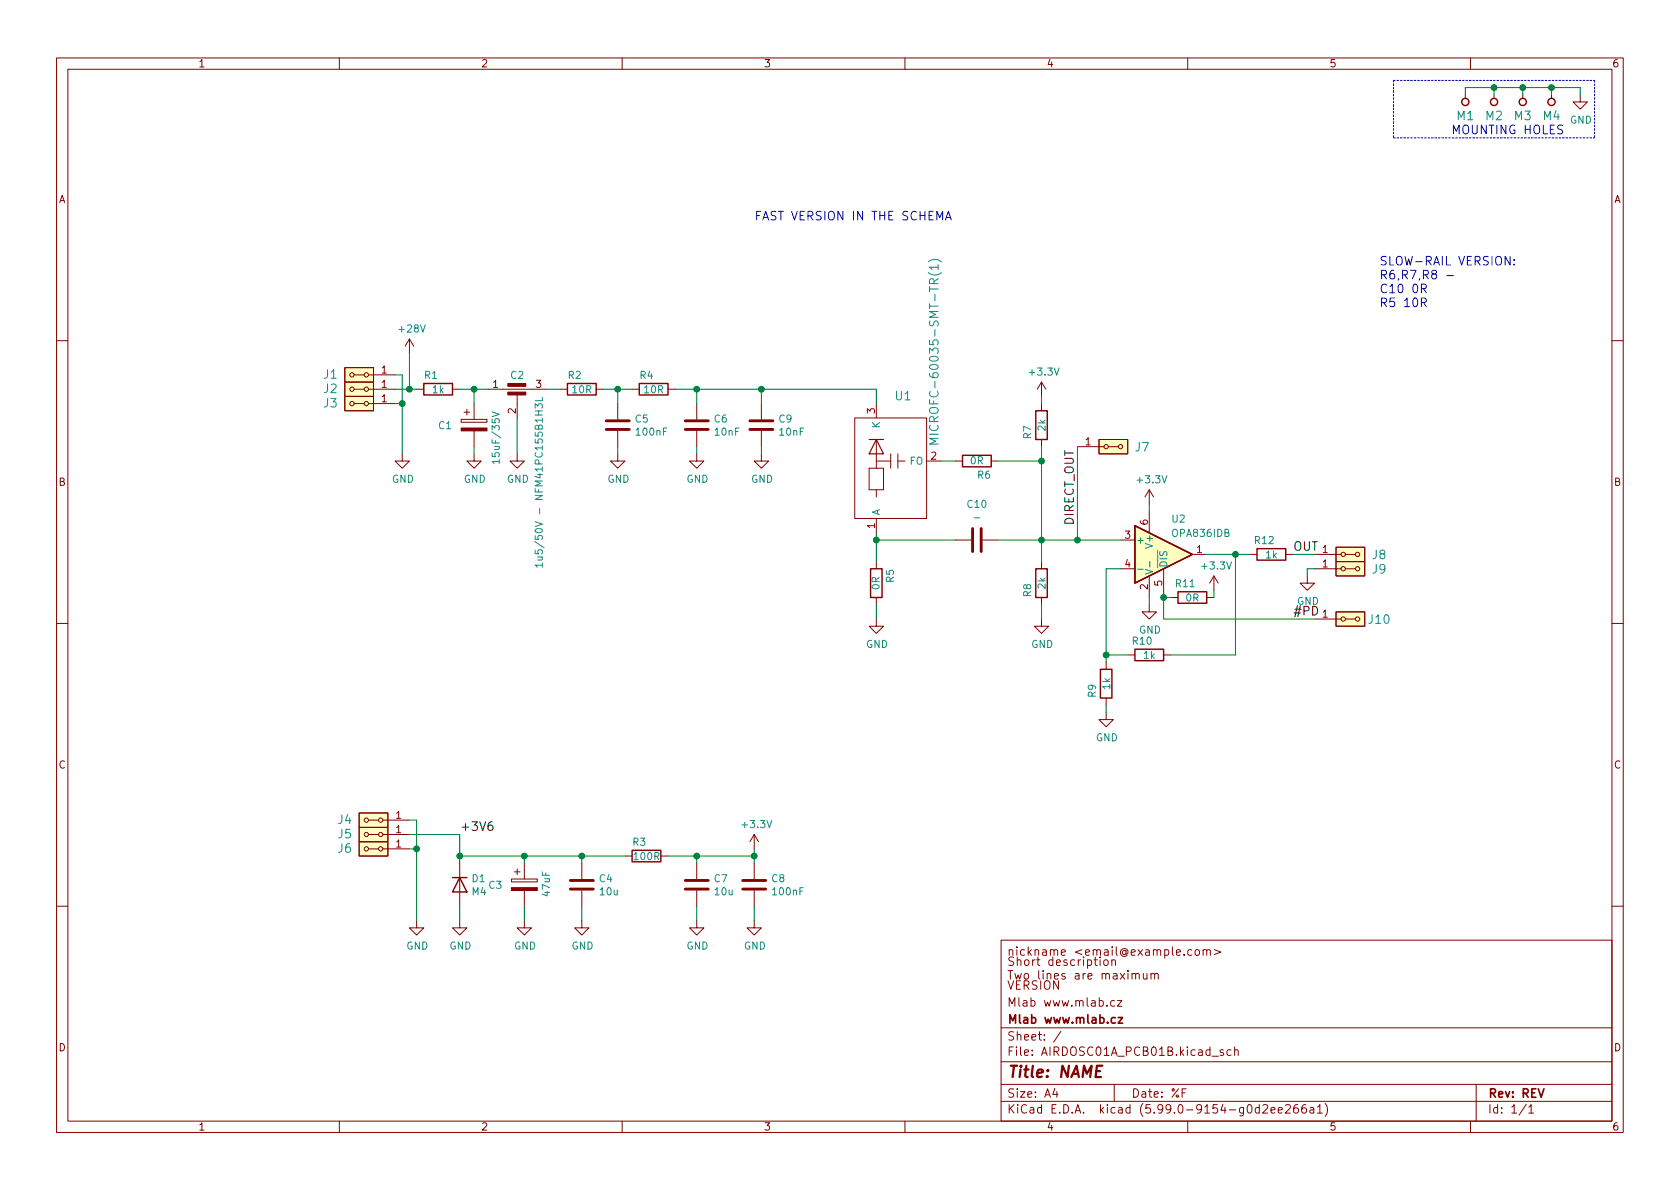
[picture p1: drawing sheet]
<svg xmlns="http://www.w3.org/2000/svg" width="297mm" height="210mm" viewBox="0 0 297 210" stroke-linecap="round" stroke-linejoin="round" font-family="sans-serif">
<g fill="none" stroke="#840000" stroke-width=".18">
<path d="M10 10.2h277v190.1h-277zM12 12.2h273v186.1h-273zM60 10.2v2M110 10.2v2M160 10.2v2M210 10.2v2M259.1 16.8v.6M260 10.2v2M264.2 16.8v.6M269.2 16.8v.6M274.3 16.8v.6M279.4 16.8v1.2h1.3l-1.3 1.3-1.3-1.3h1.3"/>
<path d="M72.4 59.9l-.8 1.3M72.4 59.9v2.6M72.4 59.9l.8 1.3M10 60.2h2M61 70.1h5v2.5h-5zM61 67.6h5v2.5h-5zM61 65h5v2.6h-5zM62.6 68.8h1.8M62.6 71.4h1.8M62.6 66.3h1.8M65.2 68.8h4.6M65.2 71.4h4.6"/>
<path d="M65.2 66.3h4.6M73.7 68.8h1.2M80 68.8h1.3M81.5 74.2h4.6v.5h-4.6zM82 72.9h1.1M82.5 72.4v1M83.8 71.4v2.8M83.8 76.2v2.8M86.4 68.8h10.1M91.4 69.6v4.3M99.1 68.8h1.2M105.4 68.8h1.3"/>
<path d="M109.2 71.4v2.8M109.2 76.2v2.8M111.8 68.8h1.2M118.1 68.8h1.3M123.2 71.4v2.8M123.2 76.2v2.8M134.6 71.4v2.8M134.6 76.2v2.8M151.1 73.9h12.7v17.8h-12.7zM154.9 71.4v2.5M154.9 77.7v2.6M184.1 67.6l-.7 1.2"/>
<path d="M184.1 67.6v2.5M184.1 71.4v1.2M184.1 77.7v1.3M184.1 67.6l.8 1.2M190.5 79h4.7M194.3 77.7h5.1v2.6h-5.1zM196 79h1.7M285 60.2h2M71.1 80.3v1.2h1.3l-1.3 1.3-1.3-1.3h1.3M83.8 80.3v1.2h1.3l-1.3 1.3-1.3-1.3h1.3M91.4 80.3v1.2h1.3l-1.3 1.3-1.2-1.3h1.2M109.2 80.3v1.2h1.3l-1.3 1.3-1.3-1.3h1.3"/>
<path d="M123.2 80.3v1.2h1.3l-1.3 1.3-1.3-1.3h1.3M134.6 80.3v1.2h1.3l-1.3 1.3-1.3-1.3h1.3M153.7 82.8h2.5zM153.7 82.8v3.8zM153.7 86.6h2.5zM154.9 80.3v2.5zM154.9 81.5h2.6zM154.9 86.6v1.3zM154.9 91.7v2.5M154.9 99.3v1.3M156.2 82.8v3.8zM157.5 80.3v1.2z"/>
<path d="M157.5 81.5v1.3zM158.7 81.5h1.3zM158.7 80.3v2.5zM163.8 81.5h2.6M168.9 95.5h2.8M168.9 81.5h1.3M173.7 95.5h2.8M175.3 81.5h1.2M184.1 99.3v1.3M198.1 95.5h2.6M203.2 86.6l-.8 1.3M203.2 86.6v2.5"/>
<path d="M203.2 90.4v3.8M203.2 86.6l.8 1.3M210.8 98h2.6M221 98h1.2M227.3 98h1.3M232.4 98h4.7M236.2 99.3h5.1v2.5h-5.1zM236.2 96.8h5.1v2.5h-5.1zM237.9 98h1.7M10 110.2h2M154.9 109.5v1.2h1.3l-1.3 1.3-1.2-1.3h1.2M154.9 105.7v1.2"/>
<path d="M184.1 109.5v1.2h1.3l-1.3 1.3-1.2-1.3h1.2M184.1 105.7v1.2M195.6 117.1v1.3M198.1 100.6h2.6M199.4 115.8h1.3M203.2 106.9v1.3h1.3l-1.3 1.3-1.3-1.3h1.3M203.2 101.8v3.9M205.7 115.8h1.3M205.7 100.6v5.1M207 105.7h1.3M213.4 105.7h1.2M214.6 101.8l-.7 1.3"/>
<path d="M214.6 101.8v2.6M214.6 101.8l.8 1.3M231.1 101.8v1.3h1.3l-1.3 1.3-1.2-1.3h1.2M232.4 100.6h4.7M232.4 109.5h4.7M236.2 108.2h5.1v2.5h-5.1zM237.9 100.6h1.7M237.9 109.5h1.7M285 110.2h2M195.6 126v1.2h1.2l-1.2 1.3-1.3-1.3h1.3M195.6 123.4v1.3M63.5 148.8h5.1v2.6h-5.1z"/>
<path d="M63.5 146.3h5.1v2.5h-5.1zM63.5 143.8h5.1v2.5h-5.1zM65.2 150.1h1.7M65.2 147.6h1.7M65.2 145h1.7M67.7 150.1h4.7M67.7 147.6h4.7M67.7 145h4.7M81.3 152.6v7.7M90.4 155.4h4.6v.6h-4.6zM90.9 154.2h1M91.4 153.7v1"/>
<path d="M92.7 152.6v2.8M92.7 157.5v2.8M102.9 152.6v2.8M102.9 157.5v2.8M110.5 151.4h1.3M116.8 151.4h1.3M123.2 152.6v2.8M123.2 157.5v2.8M133.3 147.6v2.5M133.3 152.6v2.8M133.3 157.5v2.8M133.3 147.6l-.7 1.2"/>
<path d="M133.3 147.6l.8 1.2M10 160.2h2M73.7 162.8v1.3h1.2l-1.2 1.2-1.3-1.2h1.3M81.3 162.8v1.3h1.2l-1.2 1.2-1.3-1.2h1.3M92.7 162.8v1.3h1.3l-1.3 1.2-1.3-1.2h1.3M102.9 162.8v1.3h1.2l-1.2 1.2-1.3-1.2h1.3M123.2 162.8v1.3h1.3l-1.3 1.2-1.3-1.2h1.3M133.3 162.8v1.3h1.3l-1.3 1.2-1.2-1.2h1.2M177 166.3h108v32h-108zM178.2 171.6h.9M178.6 171.6v1.5M179.2 169.3l-.6-.1-.2 .2v.4l.7 .3 .1 .3-.3 .3h-.5"/>
<path d="M179.4 172.1l.3 1 .3-.7 .3 .7 .3-1M179.9 169.9l.2-.2 .3 .1 .1 .9M179.9 169.2v1.5M181.1 172.3l.3-.2 .4 .2 .1 .6-.2 .2h-.3l-.3-.1zM181.2 169.9l.2-.2 .5 .2v.5l-.1 .3h-.4l-.2-.1zM182.6 169.7v1M183.5 169.2v1.3l.4 .2M183.6 171.6v1.3l.3 .2M184.4 171.6v.2M184.4 172.1v1M185.1 172.3l.3-.2 .3 .1 .1 .9M185.1 172.1v1"/>
<path d="M186.1 169.8l-.4-.1-.3 .3v.4l.2 .3h.5M186.1 169.2v1.5M186.4 172.6l.7-.1v-.3l-.5-.1-.2 .3 .1 .7h.6M186.8 170.2l.7-.1-.1-.3-.4-.1-.2 .2 .1 .8h.5M188.3 172.2l-.4-.1-.2 .3 .1 .2 .5 .1v.4h-.6M188.6 169.8l-.3-.1-.2 .2v.3l.5 .1v.4h-.5M190 169.8l-.4-.1-.3 .3v.4l.1 .3h.6M190.1 172.2h.6l.1 .9M190.6 169.7v1M190.8 172.5l-.5 .1a.29 .29 0 0 0-.2 .3 .29 .29 0 0 0 .2 .2h.5M191.5 172.1v1M191.6 169.7v1"/>
<path d="M191.9 172.1l-.3 .1-.1 .2M192.3 169.8l.4-.1 .3 .3v.4l-.1 .3h-.6M192.3 169.7v1.5M192.4 172.6l.7-.1-.1-.3-.4-.1-.2 .3v.7h.6M193.6 169.2v1.3l.4 .2M194.5 169.7v1M194.9 172.3l.2-.2 .3 .1 .1 .9M194.9 172.1v1M195.3 169.8l.3-.1 .3 .3v.4l-.3 .3h-.3l-.2-.3v-.4zM195.5 172.4l.2-.3 .4 .1v.9M196.6 169.9l.2-.2 .3 .1 .1 .9M196.6 169.7v1"/>
<path d="M196.9 172.2h.5l.1 .9M197.1 177l-.5-.1-.2 .3v.4l.1 .3h.6M197.5 172.5l-.5 .1a.29 .29 0 0 0-.2 .3 .29 .29 0 0 0 .2 .2h.5M197.6 176.9h.8l-.8 1h.8M198.1 172.1l.8 1M198.9 172.1l-.8 1M199.4 171.6v.2M199.4 172.1v1M200.1 172.3l.3-.2 .3 .1 .1 .9M200.1 172.1v1M200.8 172.4l.2-.3 .4 .1v.9M202.1 172.1l.1 1h.4l.2-.1"/>
<path d="M202.8 172.1v1M203.5 172.3l.2-.2 .4 .1v.9M203.5 172.1v1M204.1 172.4l.3-.3 .3 .1 .1 .9M210.7 168l-.4-.1-.3 .3v.4l.1 .3h.6M211.4 168l.4-.1 .3 .3v.4l-.3 .3h-.4l-.1-.3v-.4zM212.7 168.1l.2-.2 .4 .1 .1 .9M212.7 167.9v1M213.4 168.1l.2-.2 .3 .1 .1 .9M214.7 167.9l1.2 .5-1.2 .4M285 160.2h2M60 198.3v2"/>
<path d="M110 198.3v2M160 198.3v2M177 194.8h108M177 191.8h108M177 187.8h108M177 181.8h108M186.5 192.5l-.4 1h1M186.9 193v1M187.6 182.4l-1.3 1.9M197 191.8v3M209 193.2h.5M209.7 192.5h-.7v1.5"/>
<path d="M210 198.3v2M214.3 186.8h1.1M216.3 185.7l-.4-.1-.2 .2 .1 .3 .5 .1v.4h-.6M217.6 185.7l-.4-.1-.3 .3v.4l.2 .3h.5M218.3 185.8l.2-.2 .4 .1v.9M218.3 185.1v1.5M223.3 195.5l.6-.2 .2 .2v.3l-.9 1h.9M224.7 196.3l.7-.1v-.3l-.5-.1-.2 .2 .1 .8h.6M226 196.3l.7-.1-.1-.3-.4-.1-.2 .2 .1 .8h.5M227.3 195.5l.6-.2 .2 .2v.3l-.9 1h.9M229.4 195.3a.59 .59 0 0 0-.7 .7v.5l.2 .3h.4l.2-.1 .1-.5-.2-.2-.4-.1-.3 .3M230.9 195.3a.59 .59 0 0 0-.8 .7v.5l.2 .3h.4l.2-.1 .1-.5-.1-.2-.5-.1-.3 .3"/>
<path d="M231.6 195.9h.6l.1 .9M232.3 196.2l-.5 .1a.29 .29 0 0 0-.2 .2 .29 .29 0 0 0 .2 .3h.5M232.9 195.8l.5-.5v1.5M232.9 196.8h.9M234.3 195.1a1.72 1.72 0 0 1 0 2.3M260 198.3v2M261 191.8v6.5M269.9 195.3l-1.3 1.9M270.3 195.8l.4-.5v1.5M270.3 196.8h.9"/>
<circle cx="62.2" cy="71.4" r=".38"/>
<circle cx="62.2" cy="68.8" r=".38"/>
<circle cx="62.2" cy="66.3" r=".38"/>
<circle cx="64.8" cy="71.4" r=".38"/>
<circle cx="64.8" cy="68.8" r=".38"/>
<circle cx="64.8" cy="66.3" r=".38"/>
<circle cx="195.6" cy="79" r=".38"/>
<circle cx="198.1" cy="79" r=".38"/>
<circle cx="237.5" cy="98" r=".38"/>
<circle cx="240" cy="98" r=".38"/>
<circle cx="237.5" cy="100.6" r=".38"/>
<circle cx="237.5" cy="109.5" r=".38"/>
<circle cx="240" cy="100.6" r=".38"/>
<circle cx="240" cy="109.5" r=".38"/>
<circle cx="64.8" cy="147.6" r=".38"/>
<circle cx="64.8" cy="150.1" r=".38"/>
<circle cx="64.8" cy="145" r=".38"/>
<circle cx="67.3" cy="150.1" r=".38"/>
<circle cx="67.3" cy="145" r=".38"/>
<circle cx="67.3" cy="147.6" r=".38"/>
</g>
<path d="M194.9 188.5h-.9l-.3 2h1" fill="none" stroke="#840000" stroke-width=".4"/>
<path d="M197.7 179.9h.8l-.8 1h.8M197.2 180l-.4-.1-.3 .3v.4l.1 .3h.6" fill="none" stroke="#840000" stroke-width=".3"/>
<g fill="none" stroke="#840000" stroke-width=".25">
<path d="M74.9 67.8h5.1v2h-5.1zM100.3 67.8h5.1v2h-5.1zM113 67.8h5.1v2h-5.1zM183.1 72.6h2.1v5.1h-2.1zM170.2 80.5h5.1v2h-5.1zM200.7 93l10.1 5-10.1 5.1zM222.2 97h5.1v2.1h-5.1zM153.9 100.6h2.1v5.1h-2.1zM183.1 100.6h2.1v5.1h-2.1zM194.6 118.4h2v5h-2zM200.7 114.8h5v2h-5zM208.3 104.6h5.1v2.1h-5.1z"/>
<path d="M80 155.2h2.5M81.3 155.2l1.2 2.5h-2.5zM111.8 150.4h5v2h-5z"/>
<circle cx="259.1" cy="18" r=".63"/>
<circle cx="264.2" cy="18" r=".63"/>
<circle cx="269.2" cy="18" r=".63"/>
<circle cx="274.3" cy="18" r=".63"/>
</g>
<g fill="none" stroke="#840000" stroke-width=".51">
<path d="M107.2 75.9h4.1M107.2 74.4h4.1M121.2 75.9h4M121.2 74.4h4M132.6 75.9h4.1M132.6 74.4h4.1M172 93.5v4M173.5 93.5v4M100.8 157.2h4.1M100.8 155.7h4.1M121.2 157.2h4M121.2 155.7h4"/>
<path d="M131.3 157.2h4.1M131.3 155.7h4.1"/>
</g>
<g fill="#ffffc2" stroke="#ffffc2" stroke-width=".18">
<path d="M194.3 77.7h5.1v2.6h-5.1z"/>
<path d="M200.7 93l10.1 5-10.1 5.1z"/>
<path d="M63.5 148.8h5.1v2.6h-5.1z"/>
<path d="M63.5 146.3h5.1v2.5h-5.1z"/>
<path d="M63.5 143.8h5.1v2.5h-5.1z"/>
<path d="M236.2 108.2h5.1v2.5h-5.1z"/>
<path d="M236.2 99.3h5.1v2.5h-5.1z"/>
<path d="M236.2 96.8h5.1v2.5h-5.1z"/>
<path d="M61 70.1h5v2.5h-5z"/>
<path d="M61 67.6h5v2.5h-5z"/>
<path d="M61 65h5v2.6h-5z"/>
</g>
<g fill="none" stroke="#008484" stroke-width=".18">
<path d="M164.1 46.3a1.75 1.75 0 0 1 2.4 0M165.9 47.3h-1.6l.5 .4M165.9 46.8v.9M87 72.8l1.3 .5-1.3 .4M94.6 72.2v-.8l.5 .4 .1-.3h.6l.1 .1-.1 .6M95.9 70.2v.7h-1.3M164.3 76.8h1.6M165.9 77.5h-1.6l1.1 .5-1.1 .5h1.6M88.3 81.6h-1.3l.4 .4M88.3 81.2v.8M95 98.5h.9M95.8 98.5l.1 .2-.1 .3h-.8"/>
<path d="M95.9 99.9h-1.3l.4 .4M95.9 99.6v.7M203.3 99.3v1M201.2 100.7h.9M202.5 100.7l1.3 .4-1.3 .4"/>
</g>
<g fill="#840000" stroke="#840000" stroke-width=".18">
<path d="M90.4 157h4.6v.5h-4.6z"/>
<path d="M89.8 69.3h3.2v.5h-3.2z"/>
<path d="M89.8 67.8h3.2v.5h-3.2z"/>
<path d="M81.5 75.7h4.6v.5h-4.6z"/>
</g>
<path d="M153.7 77.7h2.5M154.9 77.7l1.3 2.6h-2.5z" fill="none" stroke="#840000" stroke-width=".2"/>
<path d="M87 145.3a.6 .6 0 0 0-.7 .7v.6l.1 .2h.5l.2-.1 .1-.5-.2-.2-.4-.1-.3 .3" fill="none" stroke="#000" stroke-width=".18"/>
<path d="M167.2 38.9l.5-1.5 .5 1.5M167.3 38.5h.7M251.3 51h.7l.2-.2-.1-.4-.2-.2h-.6v1.6M251.3 53.5l.7-.1 .2-.2-.1-.4-.2-.1h-.6v1.5M251.7 51l.5 .8M251.7 53.5l.5 .7M255.8 48.7h1.2M267 45.3v1.6l-.9-1.6v1.6M267.7 46.7v.2M267.7 45.9v.2" fill="none" stroke="#0000c2" stroke-width=".18"/>
<path d="M246.4 14.2v10.2M246.4 14.2h35.5M281.9 14.2v10.2M246.4 24.4h35.5" fill="none" stroke="#0000c2" stroke-width=".18" stroke-dasharray=".3 .3"/>
<g fill="none" stroke="#008400" stroke-width=".18">
<path d="M259.1 16.8v-1.3h20.3v1.3M264.2 15.5v1.3M269.2 15.5v1.3M274.3 15.5v1.3M69.8 68.8h3.9M69.8 66.3h1.3v14M69.8 71.4h1.3M72.4 62.5v6.3M81.3 68.8h5.1M83.8 68.8v2.6M83.8 79v1.3M91.4 73.9v6.4"/>
<path d="M96.5 68.8h2.6M106.7 68.8h5.1M109.2 68.8v2.6M109.2 79v1.3M119.4 68.8h35.5v2.6M123.2 68.8v2.6M123.2 79v1.3M134.6 68.8v2.6M134.6 79v1.3M184.1 70.1v1.3M184.1 79v20.3M190.5 79v16.5"/>
<path d="M154.9 94.2v5.1M154.9 95.5h14M166.4 81.5h2.5M176.5 95.5h21.6M176.5 81.5h7.6M203.2 89.1v1.3M213.4 98h7.6M218.4 98v17.8h-11.4M228.6 98h3.8M154.9 106.9v2.6M184.1 106.9v2.6M195.6 115.8h3.8"/>
<path d="M198.1 100.6h-2.5v16.5M203.2 105.7v1.2M207 105.7h-1.3v3.8h26.7M214.6 104.4v1.3M232.4 100.6h-1.3v1.2M195.6 124.7v1.3M72.4 147.6h8.9v5M72.4 145h1.3v17.8M72.4 150.1h1.3M81.3 151.4h29.2M92.7 151.4v1.2M102.9 151.4v1.2"/>
<path d="M118.1 151.4h15.2M123.2 151.4v1.2M133.3 150.1v2.5M81.3 160.3v2.5M92.7 160.3v2.5M102.9 160.3v2.5M123.2 160.3v2.5M133.3 160.3v2.5"/>
</g>
<g fill="#008400" stroke="#008400" stroke-width=".18">
<circle cx="72.4" cy="68.8" r=".51"/>
<circle cx="83.8" cy="68.8" r=".51"/>
<circle cx="134.6" cy="68.8" r=".51"/>
<circle cx="123.2" cy="68.8" r=".51"/>
<circle cx="154.9" cy="95.5" r=".51"/>
<circle cx="81.3" cy="151.4" r=".51"/>
<circle cx="109.2" cy="68.8" r=".51"/>
<circle cx="71.1" cy="71.4" r=".51"/>
<circle cx="190.5" cy="95.5" r=".51"/>
<circle cx="184.2" cy="81.5" r=".51"/>
<circle cx="184.2" cy="95.5" r=".51"/>
<circle cx="195.6" cy="115.8" r=".51"/>
<circle cx="205.7" cy="105.7" r=".51"/>
<circle cx="218.4" cy="98" r=".51"/>
<circle cx="274.3" cy="15.5" r=".51"/>
<circle cx="264.2" cy="15.5" r=".51"/>
<circle cx="269.2" cy="15.5" r=".51"/>
<circle cx="102.9" cy="151.4" r=".51"/>
<circle cx="73.7" cy="150.1" r=".51"/>
<circle cx="123.2" cy="151.4" r=".51"/>
<circle cx="133.4" cy="151.4" r=".51"/>
<circle cx="92.7" cy="151.4" r=".51"/>
</g>
<text font-size="2.8" fill="#840000" x="178" y="190.6">Title: NAME</text>
<g font-size="2.1" fill="#0000c2">
<text x="256.5" y="23.7">MOUNTING HOLES</text>
<text x="133.3" y="39">FAST VERSION IN THE SCHEMA</text>
<text x="243.8" y="46.9">SLOW-RAIL VERSION:</text>
<text x="243.8" y="49.4">R6,R7,R8 -</text>
<text x="243.8" y="51.8">C10 0R</text>
<text x="243.8" y="54.3">R5 10R</text>
</g>
<g font-size="2.1" fill="#008484">
<text x="257.6" y="21.2">M1</text>
<text x="262.7" y="21.2">M2</text>
<text x="267.8" y="21.2">M3</text>
<text x="272.8" y="21.2">M4</text>
<text x="57.2" y="69.5">J2</text>
<text x="57.2" y="67">J1</text>
<text x="158.3" y="70.8">U1</text>
<text x="57.2" y="72">J3</text>
<text x="165.9" y="76.1" transform="rotate(-90 165.9 76.1)">MICROFC-60035-SMT-TR(1)</text>
<text x="200.7" y="79.8">J7</text>
<text x="242.7" y="101.4">J9</text>
<text x="242.7" y="98.9">J8</text>
<text x="242.1" y="110.3">J10</text>
<text x="59.8" y="148.2">J5</text>
<text x="59.8" y="145.7">J4</text>
<text x="59.8" y="150.8">J6</text>
</g>
<g font-size="2.1">
<text x="189.9" y="93" transform="rotate(-90 189.9 93)">DIRECT_OUT</text>
<text x="228.6" y="97.4">OUT</text>
<text x="228.6" y="108.8">#PD</text>
<text x="81.3" y="146.9">+3V6</text>
</g>
<g font-size="2.1" fill="#840000">
<text x="178" y="169">nickname &lt;email@example.com&gt;</text>
<text x="178" y="178">Mlab www.mlab.cz</text>
<text x="178" y="175">VERSION</text>
<text x="178" y="184">Sheet: /</text>
<text x="178" y="181">Mlab www.mlab.cz</text>
<text x="178" y="186.7">File: AIRDOSC01A_PCB01B.kicad_sch</text>
<text x="178" y="196.9">KiCad E.D.A. kicad (5.99.0-9154-g0d2ee266a1)</text>
<text x="178" y="194.1">Size: A4</text>
<text x="200" y="194.1">Date: %F</text>
<text x="263" y="194.1">Rev: REV</text>
<text x="263" y="196.9">Id: 1/1</text>
</g>
<g font-size="1.8" fill="#840000">
<text x="35" y="11.9">1</text>
<text x="85" y="11.9">2</text>
<text x="135" y="11.9">3</text>
<text x="185" y="11.9">4</text>
<text x="235" y="11.9">5</text>
<text x="285" y="11.9">6</text>
<text x="10.3" y="35.9">A</text>
<text x="285.3" y="35.9">A</text>
<text x="67.5" y="71.1">1</text>
<text x="67.5" y="68.6">1</text>
<text x="67.5" y="66">1</text>
<text x="87.1" y="68.6">1</text>
<text x="94.8" y="68.6">3</text>
<text x="91.2" y="73.1" transform="rotate(-90 91.2 73.1)">2</text>
<text x="154.7" y="73.1" transform="rotate(-90 154.7 73.1)">3</text>
<text x="164.6" y="81.3">2</text>
<text x="191.9" y="78.7">1</text>
<text x="10.3" y="85.9">B</text>
<text x="285.3" y="85.9">B</text>
<text x="154.7" y="93.5" transform="rotate(-90 154.7 93.5)">1</text>
<text x="198.9" y="95.2">3</text>
<text x="202.9" y="92.8" transform="rotate(-90 202.9 92.8)">6</text>
<text x="198.9" y="100.3">4</text>
<text x="211.6" y="97.8">1</text>
<text x="233.8" y="100.3">1</text>
<text x="233.8" y="97.8">1</text>
<text x="202.9" y="104.2" transform="rotate(-90 202.9 104.2)">2</text>
<text x="205.5" y="103.6" transform="rotate(-90 205.5 103.6)">5</text>
<text x="233.8" y="109.2">1</text>
<text x="10.3" y="135.9">C</text>
<text x="285.3" y="135.9">C</text>
<text x="70" y="149.9">1</text>
<text x="70" y="147.3">1</text>
<text x="70" y="144.8">1</text>
<text x="10.3" y="185.9">D</text>
<text x="285.3" y="185.9">D</text>
<text x="35" y="199.9">1</text>
<text x="85" y="199.9">2</text>
<text x="135" y="199.9">3</text>
<text x="185" y="199.9">4</text>
<text x="235" y="199.9">5</text>
<text x="285" y="199.9">6</text>
</g>
<g font-size="1.8" fill="#008484">
<text x="277.6" y="21.9">GND</text>
<text x="70.7" y="58.8">+28V</text>
<text x="75.1" y="67">R1</text>
<text x="76.5" y="69.5">1k</text>
<text x="90.3" y="67">C2</text>
<text x="100.5" y="67">R2</text>
<text x="101.2" y="69.5">10R</text>
<text x="113.2" y="67">R4</text>
<text x="113.9" y="69.5">10R</text>
<text x="182.2" y="66.4">+3.3V</text>
<text x="77.6" y="75.9">C1</text>
<text x="112.3" y="74.7">C5</text>
<text x="112.6" y="77">100nF</text>
<text x="126.3" y="74.7">C6</text>
<text x="126.5" y="77">10nF</text>
<text x="137.7" y="74.7">C9</text>
<text x="137.9" y="77">10nF</text>
<text x="155.6" y="75.7" transform="rotate(-90 155.6 75.7)">K</text>
<text x="182.3" y="77.6" transform="rotate(-90 182.3 77.6)">R7</text>
<text x="184.9" y="76.2" transform="rotate(-90 184.9 76.2)">2k</text>
<text x="88.3" y="81.3" transform="rotate(-90 88.3 81.3)">15uF/35V</text>
<text x="160.9" y="82.2">FO</text>
<text x="171.6" y="82.1">0R</text>
<text x="69.3" y="85.4">GND</text>
<text x="82" y="85.4">GND</text>
<text x="89.6" y="85.4">GND</text>
<text x="107.4" y="85.4">GND</text>
<text x="121.4" y="85.4">GND</text>
<text x="132.8" y="85.4">GND</text>
<text x="171.1" y="89.8">C10</text>
<text x="172.9" y="84.6">R6</text>
<text x="201.2" y="85.5">+3.3V</text>
<text x="155.6" y="91.2" transform="rotate(-90 155.6 91.2)">A</text>
<text x="172.4" y="92.1">-</text>
<text x="207.2" y="92.4">U2</text>
<text x="207.4" y="94.9">OPA836IDB</text>
<text x="96" y="97.9" transform="rotate(-90 96 97.9)">1u5/50V - NFM41PC155B1H3L</text>
<text x="200.8" y="96.1">+</text>
<text x="203.8" y="96.6" transform="rotate(-90 203.8 96.6)">V+</text>
<text x="206.4" y="100.5" transform="rotate(-90 206.4 100.5)">~DIS</text>
<text x="212.7" y="100.7">+3.3V</text>
<text x="221.9" y="96.2">R12</text>
<text x="223.8" y="98.7">1k</text>
<text x="155.5" y="104.2" transform="rotate(-90 155.5 104.2)">0R</text>
<text x="158" y="103" transform="rotate(-90 158 103)">R5</text>
<text x="182.3" y="105.5" transform="rotate(-90 182.3 105.5)">R8</text>
<text x="184.9" y="104.1" transform="rotate(-90 184.9 104.1)">2k</text>
<text x="207.9" y="103.8">R11</text>
<text x="209.7" y="106.4">0R</text>
<text x="229.3" y="106.9">GND</text>
<text x="200.3" y="114">R10</text>
<text x="201.4" y="112">GND</text>
<text x="153.1" y="114.6">GND</text>
<text x="182.3" y="114.6">GND</text>
<text x="202.2" y="116.5">1k</text>
<text x="193.7" y="123.3" transform="rotate(-90 193.7 123.3)">R9</text>
<text x="196.3" y="121.9" transform="rotate(-90 196.3 121.9)">1k</text>
<text x="193.7" y="131.1">GND</text>
<text x="111.9" y="149.5">R3</text>
<text x="131.4" y="146.4">+3.3V</text>
<text x="83.5" y="156">D1</text>
<text x="106" y="156">C4</text>
<text x="112.2" y="152.1">100R</text>
<text x="126.3" y="156">C7</text>
<text x="136.5" y="156">C8</text>
<text x="83.5" y="158.3">M4</text>
<text x="86.5" y="157.2">C3</text>
<text x="97.2" y="158.4" transform="rotate(-90 97.2 158.4)">47uF</text>
<text x="106.1" y="158.3">10u</text>
<text x="126.5" y="158.3">10u</text>
<text x="136.7" y="158.3">100nF</text>
<text x="71.8" y="167.9">GND</text>
<text x="79.4" y="167.9">GND</text>
<text x="90.9" y="167.9">GND</text>
<text x="101" y="167.9">GND</text>
<text x="121.4" y="167.9">GND</text>
<text x="131.5" y="167.9">GND</text>
</g>
</svg>
